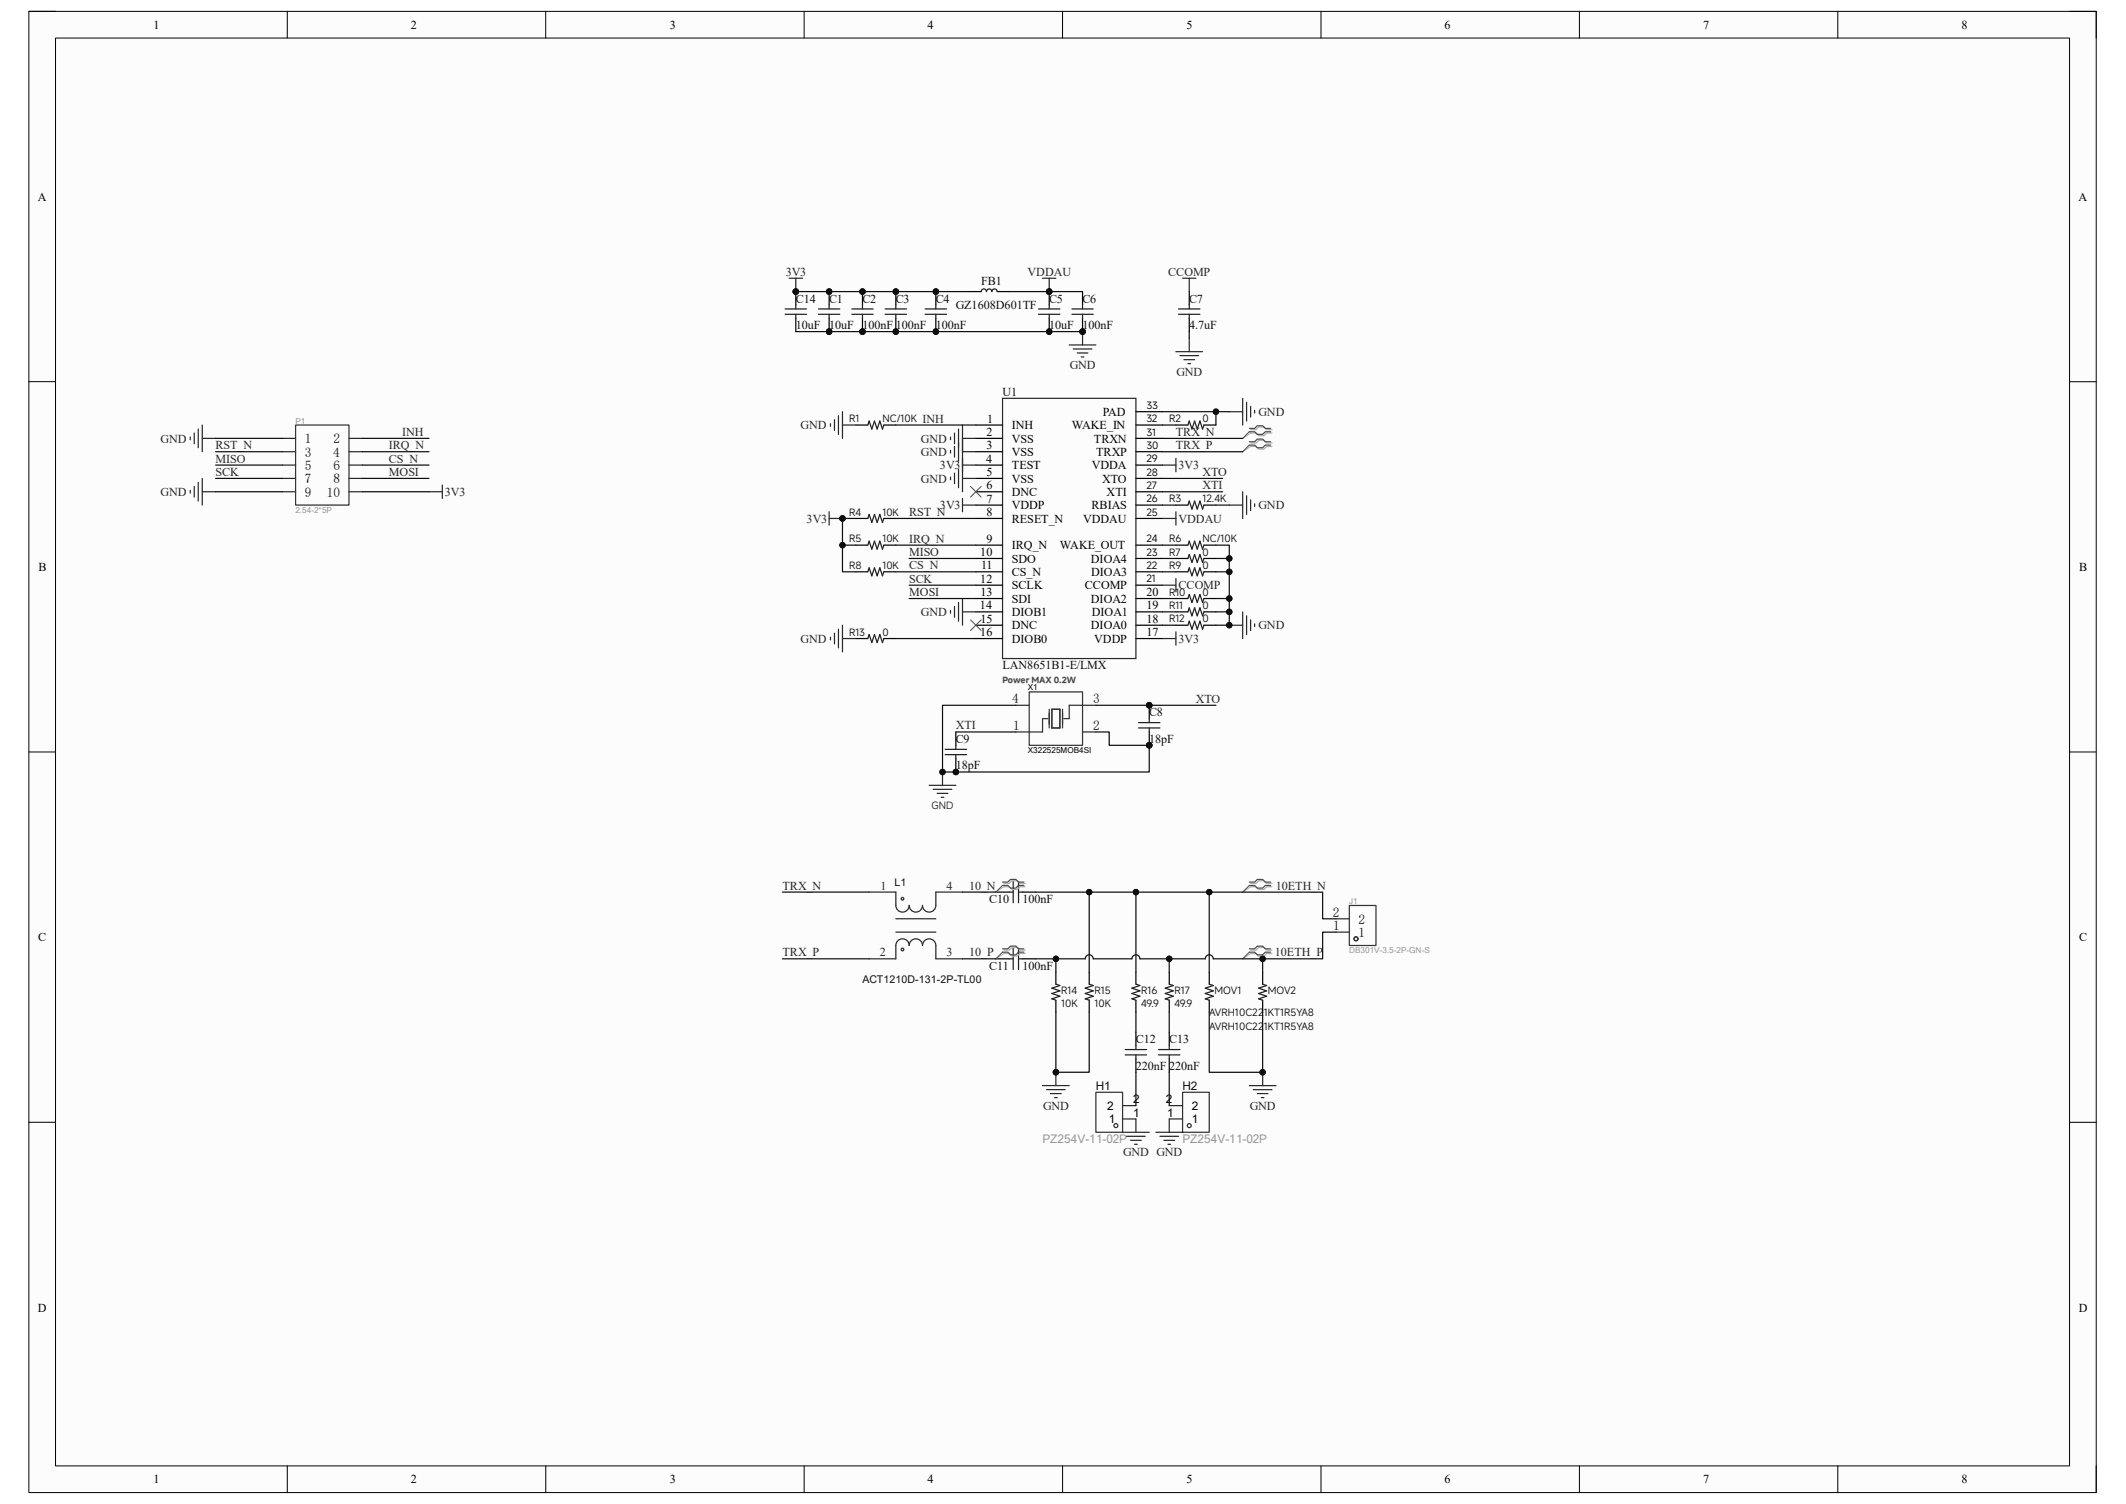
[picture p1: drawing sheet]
<svg xmlns="http://www.w3.org/2000/svg" width="297mm" height="210mm" viewBox="0 0 297 210" stroke-linecap="round" stroke-linejoin="round" font-family="sans-serif">
<path d="M4 1.6h288.8v206.8h-288.8z" fill-rule="evenodd" fill="#fcfcfc"/>
<path d="M4 1.6h288.8v206.8h-288.8z" fill="none" stroke="#000" stroke-width=".14"/>
<path d="M7.8 5.3h281.3v199.4h-281.3z" fill-rule="evenodd" fill="#fcfcfc"/>
<g fill="none" stroke="#000" stroke-width=".14">
<path d="M4 1.6h3.8M7.8 5.3h281.3v199.4h-281.3zM40.1 1.6v3.7M76.2 1.6v3.7M112.3 1.6v3.7M148.4 1.6v3.7M184.5 1.6v3.7M220.6 1.6v3.7M256.7 1.6v3.7M289.1 1.6h3.7v3.7M4 53.3h3.8M289.1 53.3h3.7"/>
<path d="M4 105h3.8M289.1 105h3.7M4 156.7h3.8M289.1 156.7h3.7M40.1 204.7v3.7M76.2 204.7v3.7M112.3 204.7v3.7M148.4 204.7v3.7M184.5 204.7v3.7M220.6 204.7v3.7M256.7 204.7v3.7M292.8 204.7v3.7"/>
</g>
<path d="M140.1 55.6h18.6v36.4h-18.6zM171.7 57.5h1.9M173.6 55.6v3.8M174.1 56.2v2.6M174.7 56.7v1.5M175.3 57.3v.4" fill="none" stroke="#262626" stroke-width=".17"/>
<g fill="none" stroke="#000" stroke-width=".17">
<path d="M136.3 59.3h3.8M158.7 59.3h3.7M158.7 57.5h3.7M136.3 61.2h3.8M136.3 63.1h3.8M136.3 64.9h3.8M136.3 66.8h3.8M136.3 68.7h3.8M136.3 70.5h3.8M136.3 72.4h3.8M136.3 76.1h3.8M136.3 78h3.8"/>
<path d="M136.3 79.8h3.8M158.7 61.2h3.7M158.7 63.1h3.7M158.7 64.9h3.7M158.7 66.8h3.7M158.7 68.7h3.7M158.7 70.5h3.7M158.7 72.4h3.7M158.7 76.1h3.7M158.7 78h3.7M158.7 79.8h3.7M136.3 81.7h3.8"/>
<path d="M136.3 83.6h3.8M136.3 85.4h3.8M136.3 87.3h3.8M136.3 89.2h3.8M158.7 81.7h3.7M158.7 83.6h3.7M158.7 85.4h3.7M158.7 87.3h3.7M158.7 89.2h3.7"/>
</g>
<circle cx="120.5" cy="46.3" r=".37" fill="#0e0e0e"/>
<circle cx="120.5" cy="46.3" r=".37" fill="none" stroke="#0e0e0e" stroke-width=".14"/>
<circle cx="120.5" cy="40.7" r=".37" fill="#0e0e0e"/>
<circle cx="120.5" cy="40.7" r=".37" fill="none" stroke="#0e0e0e" stroke-width=".14"/>
<path d="M120.5 44.4v1.9" fill="none" stroke="#000" stroke-width=".17"/>
<circle cx="120.5" cy="46.3" r=".37" fill="#0e0e0e"/>
<circle cx="120.5" cy="46.3" r=".37" fill="none" stroke="#0e0e0e" stroke-width=".14"/>
<path d="M120.5 40.7v1.9" fill="none" stroke="#000" stroke-width=".17"/>
<circle cx="120.5" cy="40.7" r=".37" fill="#0e0e0e"/>
<circle cx="120.5" cy="40.7" r=".37" fill="none" stroke="#0e0e0e" stroke-width=".14"/>
<path d="M119 43.1h3M119 43.9h3M120.5 42.6v.5M120.5 43.9v.5" fill="none" stroke="#1c1c1c" stroke-width=".17"/>
<path d="M149.4 48.2h3.7M149.9 48.7h2.6M150.5 49.3h1.5M151 49.8h.4M151.2 46.3v1.9" fill="none" stroke="#262626" stroke-width=".17"/>
<circle cx="151.2" cy="46.3" r=".37" fill="#0e0e0e"/>
<circle cx="151.2" cy="46.3" r=".37" fill="none" stroke="#0e0e0e" stroke-width=".14"/>
<path d="M110.2 38.9h1.9M111.2 38.9v1.8M134.5 69.6v1.9M134.5 70.5h1.8M162.4 72.4h1.9M164.3 71.5v1.8M162.4 89.2h1.9M164.3 88.2v1.9" fill="none" stroke="#262626" stroke-width=".17"/>
<circle cx="111.2" cy="40.7" r=".37" fill="#0e0e0e"/>
<circle cx="111.2" cy="40.7" r=".37" fill="none" stroke="#0e0e0e" stroke-width=".14"/>
<circle cx="115.8" cy="46.3" r=".37" fill="#0e0e0e"/>
<circle cx="115.8" cy="46.3" r=".37" fill="none" stroke="#0e0e0e" stroke-width=".14"/>
<circle cx="115.8" cy="40.7" r=".37" fill="#0e0e0e"/>
<circle cx="115.8" cy="40.7" r=".37" fill="none" stroke="#0e0e0e" stroke-width=".14"/>
<path d="M115.8 44.4v1.9" fill="none" stroke="#000" stroke-width=".17"/>
<circle cx="115.8" cy="46.3" r=".37" fill="#0e0e0e"/>
<circle cx="115.8" cy="46.3" r=".37" fill="none" stroke="#0e0e0e" stroke-width=".14"/>
<path d="M115.8 40.7v1.9" fill="none" stroke="#000" stroke-width=".17"/>
<circle cx="115.8" cy="40.7" r=".37" fill="#0e0e0e"/>
<circle cx="115.8" cy="40.7" r=".37" fill="none" stroke="#0e0e0e" stroke-width=".14"/>
<path d="M114.3 43.1h3M114.3 43.9h3M115.8 42.6v.5M115.8 43.9v.5" fill="none" stroke="#1c1c1c" stroke-width=".17"/>
<circle cx="125.1" cy="46.3" r=".37" fill="#0e0e0e"/>
<circle cx="125.1" cy="46.3" r=".37" fill="none" stroke="#0e0e0e" stroke-width=".14"/>
<circle cx="125.1" cy="40.7" r=".37" fill="#0e0e0e"/>
<circle cx="125.1" cy="40.7" r=".37" fill="none" stroke="#0e0e0e" stroke-width=".14"/>
<path d="M125.1 44.4v1.9" fill="none" stroke="#000" stroke-width=".17"/>
<circle cx="125.1" cy="46.3" r=".37" fill="#0e0e0e"/>
<circle cx="125.1" cy="46.3" r=".37" fill="none" stroke="#0e0e0e" stroke-width=".14"/>
<path d="M125.1 40.7v1.9" fill="none" stroke="#000" stroke-width=".17"/>
<circle cx="125.1" cy="40.7" r=".37" fill="#0e0e0e"/>
<circle cx="125.1" cy="40.7" r=".37" fill="none" stroke="#0e0e0e" stroke-width=".14"/>
<path d="M123.7 43.1h2.9M123.7 43.9h2.9M125.1 42.6v.5M125.1 43.9v.5" fill="none" stroke="#1c1c1c" stroke-width=".17"/>
<circle cx="130.7" cy="46.3" r=".37" fill="#0e0e0e"/>
<circle cx="130.7" cy="46.3" r=".37" fill="none" stroke="#0e0e0e" stroke-width=".14"/>
<circle cx="130.7" cy="40.7" r=".37" fill="#0e0e0e"/>
<circle cx="130.7" cy="40.7" r=".37" fill="none" stroke="#0e0e0e" stroke-width=".14"/>
<path d="M130.7 44.4v1.9" fill="none" stroke="#000" stroke-width=".17"/>
<circle cx="130.7" cy="46.3" r=".37" fill="#0e0e0e"/>
<circle cx="130.7" cy="46.3" r=".37" fill="none" stroke="#0e0e0e" stroke-width=".14"/>
<path d="M130.7 40.7v1.9" fill="none" stroke="#000" stroke-width=".17"/>
<circle cx="130.7" cy="40.7" r=".37" fill="#0e0e0e"/>
<circle cx="130.7" cy="40.7" r=".37" fill="none" stroke="#0e0e0e" stroke-width=".14"/>
<path d="M129.2 43.1h3M129.2 43.9h3M130.7 42.6v.5M130.7 43.9v.5" fill="none" stroke="#1c1c1c" stroke-width=".17"/>
<circle cx="151.2" cy="46.3" r=".37" fill="#0e0e0e"/>
<circle cx="151.2" cy="46.3" r=".37" fill="none" stroke="#0e0e0e" stroke-width=".14"/>
<path d="M151.2 44.4v1.9" fill="none" stroke="#000" stroke-width=".17"/>
<circle cx="151.2" cy="46.3" r=".37" fill="#0e0e0e"/>
<circle cx="151.2" cy="46.3" r=".37" fill="none" stroke="#0e0e0e" stroke-width=".14"/>
<path d="M151.2 40.7v1.9" fill="none" stroke="#000" stroke-width=".17"/>
<path d="M149.7 43.1h3M149.7 43.9h3M151.2 42.6v.5M151.2 43.9v.5" fill="none" stroke="#1c1c1c" stroke-width=".17"/>
<circle cx="146.6" cy="46.3" r=".37" fill="#0e0e0e"/>
<circle cx="146.6" cy="46.3" r=".37" fill="none" stroke="#0e0e0e" stroke-width=".14"/>
<circle cx="146.6" cy="40.7" r=".37" fill="#0e0e0e"/>
<circle cx="146.6" cy="40.7" r=".37" fill="none" stroke="#0e0e0e" stroke-width=".14"/>
<path d="M146.6 44.4v1.9" fill="none" stroke="#000" stroke-width=".17"/>
<circle cx="146.6" cy="46.3" r=".37" fill="#0e0e0e"/>
<circle cx="146.6" cy="46.3" r=".37" fill="none" stroke="#0e0e0e" stroke-width=".14"/>
<path d="M146.6 40.7v1.9" fill="none" stroke="#000" stroke-width=".17"/>
<circle cx="146.6" cy="40.7" r=".37" fill="#0e0e0e"/>
<circle cx="146.6" cy="40.7" r=".37" fill="none" stroke="#0e0e0e" stroke-width=".14"/>
<path d="M145.1 43.1h3M145.1 43.9h3M146.6 42.6v.5M146.6 43.9v.5M164.6 43.1h3M164.6 43.9h3M166.1 42.6v.5M166.1 43.9v.5" fill="none" stroke="#1c1c1c" stroke-width=".17"/>
<path d="M145.6 38.9h1.9M146.6 38.9v1.8M165.2 38.9h1.9M166.1 38.9v1.8M164.3 49.1h3.7M164.8 49.7h2.6M165.4 50.2h1.5M166 50.8h.3M166.1 47.2v1.9M162.4 81.7h1.9M164.3 80.8v1.8" fill="none" stroke="#262626" stroke-width=".17"/>
<path d="M166.1 40.7v1.9M166.1 44.4v1.9" fill="none" stroke="#000" stroke-width=".17"/>
<circle cx="146.6" cy="40.7" r=".37" fill="#0e0e0e"/>
<circle cx="146.6" cy="40.7" r=".37" fill="none" stroke="#0e0e0e" stroke-width=".14"/>
<path d="M135.4 40.7h1.7M139.3 40.7h1.7" fill="none" stroke="#000" stroke-width=".17"/>
<path d="M137.1 40.7a.37 .37 0 0 1 .3-.4 .37 .37 0 0 1 .4 .4 .37 .37 0 0 1 .4-.4 .37 .37 0 0 1 .4 .4 .37 .37 0 0 1 .3-.4 .37 .37 0 0 1 .4 .4" fill="none" stroke="#1c1c1c" stroke-width=".17"/>
<g fill="none" stroke="#262626" stroke-width=".17">
<path d="M133.9 59.9v4.5M134.5 59.3v9.4M132.8 61v.4M132.8 62.9v.4M132.8 66.6v.4M133.3 60.5v1.5M133.3 62.3v1.5M133.3 66.1v1.4M133.9 65.5v2.6M134.5 61.2h1.8M134.5 63.1h1.8M134.5 66.8h1.8"/>
<path d="M134.5 64.9h1.8"/>
</g>
<path d="M143.8 96.6h7.4v7.5h-7.4zM146.6 99v2.6M146.9 99h1.2v2.6h-1.2zM148.4 99v2.6M151.2 98.5h-1.8v1.8h-.8M146.4 100.3h-.8v1.9h-1.8" fill="none" stroke="#303030" stroke-width=".17"/>
<path d="M141.9 98.5h1.9M151.2 98.5h1.9M141.9 102.2h1.9M151.2 102.2h1.9" fill="none" stroke="#292929" stroke-width=".17"/>
<circle cx="133.5" cy="107.8" r=".37" fill="#0e0e0e"/>
<circle cx="133.5" cy="107.8" r=".37" fill="none" stroke="#0e0e0e" stroke-width=".14"/>
<path d="M133.5 105.9v1.9" fill="none" stroke="#000" stroke-width=".17"/>
<circle cx="133.5" cy="107.8" r=".37" fill="#0e0e0e"/>
<circle cx="133.5" cy="107.8" r=".37" fill="none" stroke="#0e0e0e" stroke-width=".14"/>
<path d="M133.5 102.2v1.9" fill="none" stroke="#000" stroke-width=".17"/>
<path d="M132 104.6h3M132 105.4h3M133.5 104.1v.5M133.5 105.4v.5" fill="none" stroke="#1c1c1c" stroke-width=".17"/>
<circle cx="160.5" cy="104.1" r=".37" fill="#0e0e0e"/>
<circle cx="160.5" cy="104.1" r=".37" fill="none" stroke="#0e0e0e" stroke-width=".14"/>
<circle cx="160.5" cy="98.5" r=".37" fill="#0e0e0e"/>
<circle cx="160.5" cy="98.5" r=".37" fill="none" stroke="#0e0e0e" stroke-width=".14"/>
<path d="M160.5 102.2v1.9" fill="none" stroke="#000" stroke-width=".17"/>
<circle cx="160.5" cy="104.1" r=".37" fill="#0e0e0e"/>
<circle cx="160.5" cy="104.1" r=".37" fill="none" stroke="#0e0e0e" stroke-width=".14"/>
<path d="M160.5 98.5v1.8" fill="none" stroke="#000" stroke-width=".17"/>
<circle cx="160.5" cy="98.5" r=".37" fill="#0e0e0e"/>
<circle cx="160.5" cy="98.5" r=".37" fill="none" stroke="#0e0e0e" stroke-width=".14"/>
<path d="M159.1 100.9h2.9M159.1 101.6h2.9M160.5 100.3v.6M160.5 101.6v.6" fill="none" stroke="#1c1c1c" stroke-width=".17"/>
<path d="M129.8 109.7h3.7M130.4 110.2h2.6M130.9 110.8h1.5M131.5 111.3h.4M131.7 107.8v1.9" fill="none" stroke="#262626" stroke-width=".17"/>
<circle cx="131.7" cy="107.8" r=".37" fill="#0e0e0e"/>
<circle cx="131.7" cy="107.8" r=".37" fill="none" stroke="#0e0e0e" stroke-width=".14"/>
<g fill="none" stroke="#000" stroke-width=".17">
<path d="M164.3 59.3h1.7M168.2 59.3h1.7M119.6 72.4h1.6M123.5 72.4h1.6M164.3 70.5h1.7M168.2 70.5h1.7M139.1 124.6h1.9M139.1 133.9h1.9M142.8 124.6h1.9M142.8 133.9h1.9M147.5 135.7v1.7M147.5 139.7v1.6"/>
<path d="M152.2 135.7v1.7M152.2 139.7v1.6M158.7 135.7v1.7M158.7 139.7v1.6M163.3 135.7v1.7M163.3 139.7v1.6M168.9 135.7v1.7M168.9 139.7v1.6M176.4 135.7v1.7M176.4 139.7v1.6M158.7 144.1v1.9M158.7 147.9v1.8"/>
<path d="M163.3 144.1v1.9M163.3 147.9v1.8"/>
</g>
<g fill="none" stroke="#1c1c1c" stroke-width=".17">
<path d="M166 59.3l.1-.5 .4 1.1 .4-1.1 .4 1.1 .3-1.1 .4 1.1 .2-.6M121.2 72.4l.2-.6 .4 1.2 .4-1.2 .3 1.2 .4-1.2 .4 1.2 .2-.6M166 70.5l.1-.5 .4 1.1 .4-1.1 .4 1.1 .3-1.1 .4 1.1 .2-.6M141 124.6h.5M141 133.9h.5M141.5 123.1v3M141.5 132.4v3M142.3 123.1v3M142.3 132.4v3M142.3 124.6h.5M142.3 133.9h.5M147.5 137.4l.6 .2-1.2 .4 1.2 .4-1.2 .3 1.2 .4-1.2 .4 .6 .2"/>
<path d="M152.2 137.4l.5 .2-1.1 .4 1.1 .4-1.1 .3 1.1 .4-1.1 .4 .6 .2M158.7 137.4l.5 .2-1.1 .4 1.1 .4-1.1 .3 1.1 .4-1.1 .4 .6 .2M163.3 137.4l.6 .2-1.1 .4 1.1 .4-1.1 .3 1.1 .4-1.1 .4 .5 .2M168.9 137.4l.6 .2-1.1 .4 1.1 .4-1.1 .3 1.1 .4-1.1 .4 .5 .2M176.4 137.4l.5 .2-1.1 .4 1.1 .4-1.1 .3 1.1 .4-1.1 .4 .6 .2M157.2 147.3h3M157.2 146.5h3M158.7 146v.5M158.7 147.3v.6M161.9 147.3h2.9M161.9 146.5h2.9M163.3 146v.5"/>
<path d="M163.3 147.3v.6"/>
</g>
<g fill="none" stroke="#262626" stroke-width=".17">
<path d="M115.8 71.5v1.8M115.8 72.4h1.9M162.4 64.9h1.9M164.3 64v1.9M171.7 70.5h1.9M173.6 68.7v3.7M174.1 69.2v2.6M174.7 69.8v1.5M175.3 70.3v.4M132.8 85.2v.4M133.3 84.7v1.5M133.9 84.1v2.6"/>
<path d="M134.5 83.6v3.7M134.5 85.4h1.8"/>
</g>
<g fill="none" stroke="#292929" stroke-width=".17">
<path d="M121.4 124.6h3.7v1.8a.93 .93 0 0 0 1 1 .93 .93 0 0 0 .9-1 .93 .93 0 0 0 .9 1 .93 .93 0 0 0 1-1 .93 .93 0 0 0 .9 1 .93 .93 0 0 0 .9-1v-1.8h3.8M121.4 133.9h3.7v-1.9a.93 .93 0 0 1 1-.9 .93 .93 0 0 1 .9 .9 .93 .93 0 0 1 .9-.9 .93 .93 0 0 1 1 .9 .93 .93 0 0 1 .9-.9 .93 .93 0 0 1 .9 .9v1.9h3.8M125.1 128.3h5.6M125.1 130.2h5.6"/>
<circle cx="126.1" cy="125.5" r=".19"/>
<circle cx="126.1" cy="132.6" r=".19"/>
</g>
<path d="M174.7 60h.8l.3-.4h.8l.3 .4h.8M174.7 60.5h.8l.3 .3h.8l.3-.3h.8M174.7 61.9h.8l.3-.4h.8l.3 .4h.8M174.7 62.3h.8l.3 .4h.8l.3-.4h.8M140.2 123.3h.8l.4-.3h.7l.4 .3h.7M140.2 123.8h.8l.4 .4h.7l.4-.4h.7M140.2 132.7h.8l.4-.4h.7l.4 .4h.7M140.2 133.1h.8l.4 .4h.7l.4-.4h.7M174.7 123.3h.8l.3-.3h.8l.3 .3h.8M174.7 123.8h.8l.3 .4h.8l.3-.4h.8M174.7 132.7h.8l.3-.4h.8l.3 .4h.8M174.7 133.1h.8l.3 .4h.8l.3-.4h.8" fill="none" stroke="#aeaeae" stroke-width=".17"/>
<path d="M174.7 60.5l-1.1 .7M174.7 62.3l-1.1 .8M140.2 123.8l-1.1 .8M140.2 133.1l-1.1 .8M174.7 123.8l-1.1 .8M174.7 133.1l-1.1 .8" fill="none" stroke="#aeaeae" stroke-width=".14"/>
<path d="M174.5 59.8h.8l.3-.4h.8l.4 .4h.7M174.5 60.3h.8l.3 .4h.8l.4-.4h.7M174.5 61.7h.8l.3-.4h.8l.4 .4h.7M174.5 62.1h.8l.3 .4h.8l.4-.4h.7M140.1 123.2h.7l.4-.4h.7l.4 .4h.7M140.1 123.6h.7l.4 .4h.7l.4-.4h.7M140.1 132.5h.7l.4-.4h.7l.4 .4h.7M140.1 132.9h.7l.4 .4h.7l.4-.4h.7M174.5 123.2h.8l.3-.4h.8l.4 .4h.7M174.5 123.6h.8l.3 .4h.8l.4-.4h.7M174.5 132.5h.8l.3-.4h.8l.4 .4h.7M174.5 132.9h.8l.3 .4h.8l.4-.4h.7" fill="none" stroke="#4c4c4c" stroke-width=".17"/>
<path d="M135.6 67.9l1.5 1.5M137.1 67.9l-1.5 1.5M174.5 60.3l-.9 .9M174.5 62.1l-.9 1M135.6 86.6l1.5 1.4M137.1 86.6l-1.5 1.4M140.1 123.6l-1 1M140.1 132.9l-1 1M174.5 123.6l-.9 1M174.5 132.9l-.9 1" fill="none" stroke="#4c4c4c" stroke-width=".14"/>
<circle cx="117.7" cy="72.4" r=".37" fill="#0e0e0e"/>
<circle cx="117.7" cy="72.4" r=".37" fill="none" stroke="#0e0e0e" stroke-width=".14"/>
<g fill="none" stroke="#000" stroke-width=".17">
<path d="M119.6 59.3h1.6M123.5 59.3h1.6M119.6 76.1h1.6M119.6 79.8h1.6M123.5 76.1h1.6M123.5 79.8h1.6M164.3 76.1h1.7M164.3 79.8h1.7M164.3 78h1.7M168.2 76.1h1.7M168.2 79.8h1.7M168.2 78h1.7"/>
<path d="M119.6 89.2h1.6M123.5 89.2h1.6M164.3 83.6h1.7M164.3 85.4h1.7M164.3 87.3h1.7M168.2 83.6h1.7M168.2 85.4h1.7M168.2 87.3h1.7"/>
</g>
<path d="M121.2 59.3l.2-.5 .4 1.1 .4-1.1 .3 1.1 .4-1.1 .4 1.1 .2-.6M121.2 76.1l.2-.5 .4 1.1 .4-1.1 .3 1.1 .4-1.1 .4 1.1 .2-.6M121.2 79.8l.2-.5 .4 1.1 .4-1.1 .3 1.1 .4-1.1 .4 1.1 .2-.6M166 76.1l.1-.5 .4 1.1 .4-1.1 .4 1.1 .3-1.1 .4 1.1 .2-.6M166 78l.1-.6 .4 1.1 .4-1.1 .4 1.1 .3-1.1 .4 1.1 .2-.5M166 79.8l.1-.5 .4 1.1 .4-1.1 .4 1.1 .3-1.1 .4 1.1 .2-.6M121.2 89.2l.2-.6 .4 1.1 .4-1.1 .3 1.1 .4-1.1 .4 1.1 .2-.5M166 83.6l.1-.6 .4 1.1 .4-1.1 .4 1.1 .3-1.1 .4 1.1 .2-.5M166 85.4l.1-.5 .4 1.1 .4-1.1 .4 1.1 .3-1.1 .4 1.1 .2-.6M166 87.3l.1-.6 .4 1.2 .4-1.2 .4 1.2 .3-1.2 .4 1.2 .2-.6" fill="none" stroke="#1c1c1c" stroke-width=".17"/>
<g fill="none" stroke="#262626" stroke-width=".17">
<path d="M116 59.2v.3M116.6 58.6v1.5M117.1 58v2.7M117.7 57.5v3.7M117.7 59.3h1.9M116 89v.3M116.6 88.4v1.5M117.1 87.9v2.6M117.7 87.3v3.7M117.7 89.2h1.9M171.7 87.3h1.9M173.6 85.4v3.8"/>
<path d="M174.1 86v2.6M174.7 86.6v1.4M175.3 87.1v.4"/>
</g>
<circle cx="171.7" cy="87.3" r=".37" fill="#0e0e0e"/>
<circle cx="171.7" cy="87.3" r=".37" fill="none" stroke="#0e0e0e" stroke-width=".14"/>
<g fill="none" stroke="#262626" stroke-width=".17">
<path d="M27.7 59.9v2.6M28.3 59.3v3.8M26.6 61v.4M26.6 68.5v.3M27.1 60.5v1.5M27.1 67.9v1.5M27.7 67.4v2.6M28.3 66.8v3.7M28.3 61.2h1.8M28.3 68.7h1.8M59.9 68.7h1.9M61.8 67.7v1.9"/>
<path d="M174.5 151.6h3.8M175.1 152.1h2.6M175.6 152.7h1.5M176.2 153.3h.4M176.4 149.7v1.9"/>
</g>
<g fill="none" stroke="#292929" stroke-width=".17">
<path d="M39.4 61.2h1.9M39.4 63.1h1.9M39.4 64.9h1.9M39.4 66.8h1.9M39.4 68.7h1.9M48.7 61.2h1.9M48.7 63.1h1.9M48.7 64.9h1.9M48.7 66.8h1.9M48.7 68.7h1.9M186.6 130.2h1.9M186.6 128.3h1.9"/>
<path d="M163.3 156.2h1.9M163.3 154.4h1.9"/>
</g>
<g fill="none" stroke="#303030" stroke-width=".17">
<path d="M41.3 59.3h7.4v11.2h-7.4zM188.5 126.4h3.7v5.6h-3.7zM165.2 152.5h3.7v5.6h-3.7z"/>
<circle cx="189.4" cy="131.1" r=".28"/>
<circle cx="166.1" cy="157.2" r=".28"/>
</g>
<circle cx="176.4" cy="149.7" r=".38" fill="#0e0e0e"/>
<circle cx="176.4" cy="149.7" r=".38" fill="none" stroke="#0e0e0e" stroke-width=".14"/>
<path d="M145.6 151.6h3.8M146.2 152.1h2.6M146.8 152.7h1.5M147.3 153.3h.4M147.5 149.7v1.9" fill="none" stroke="#262626" stroke-width=".17"/>
<circle cx="147.5" cy="149.7" r=".37" fill="#0e0e0e"/>
<circle cx="147.5" cy="149.7" r=".37" fill="none" stroke="#0e0e0e" stroke-width=".14"/>
<g fill="none" stroke="#303030" stroke-width=".17">
<path d="M153.1 152.5h3.7v5.6h-3.7z"/>
<circle cx="155.9" cy="157.2" r=".28"/>
</g>
<path d="M156.8 156.2h1.9M156.8 154.4h1.9" fill="none" stroke="#292929" stroke-width=".17"/>
<path d="M161.5 158.1h3.7M162 158.7h2.6M162.6 159.2h1.5M163.2 159.8h.3M163.3 156.2v1.9" fill="none" stroke="#262626" stroke-width=".17"/>
<path d="M115.8 46.3h4.7M127 78h9.3M127 83.6h9.3M127 81.7h9.3" fill="none" stroke="#0e0e0e" stroke-width=".17"/>
<circle cx="115.8" cy="46.3" r=".37" fill="#0e0e0e"/>
<circle cx="115.8" cy="46.3" r=".37" fill="none" stroke="#0e0e0e" stroke-width=".14"/>
<circle cx="120.5" cy="46.3" r=".37" fill="#0e0e0e"/>
<circle cx="120.5" cy="46.3" r=".37" fill="none" stroke="#0e0e0e" stroke-width=".14"/>
<path d="M146.6 40.7h4.6M166.1 46.3v.9" fill="none" stroke="#0e0e0e" stroke-width=".17"/>
<circle cx="146.6" cy="40.7" r=".37" fill="#0e0e0e"/>
<circle cx="146.6" cy="40.7" r=".37" fill="none" stroke="#0e0e0e" stroke-width=".14"/>
<path d="M141 40.7h5.6" fill="none" stroke="#0e0e0e" stroke-width=".17"/>
<circle cx="146.6" cy="40.7" r=".37" fill="#0e0e0e"/>
<circle cx="146.6" cy="40.7" r=".37" fill="none" stroke="#0e0e0e" stroke-width=".14"/>
<path d="M153.1 102.2h1.9v1.9h5.5" fill="none" stroke="#0e0e0e" stroke-width=".17"/>
<circle cx="160.5" cy="104.1" r=".37" fill="#0e0e0e"/>
<circle cx="160.5" cy="104.1" r=".37" fill="none" stroke="#0e0e0e" stroke-width=".14"/>
<path d="M153.1 98.5h7.4M133.5 102.2h8.4" fill="none" stroke="#0e0e0e" stroke-width=".17"/>
<circle cx="160.5" cy="98.5" r=".37" fill="#0e0e0e"/>
<circle cx="160.5" cy="98.5" r=".37" fill="none" stroke="#0e0e0e" stroke-width=".14"/>
<path d="M141.9 98.5h-10.2v9.3h28.8v-3.7" fill="none" stroke="#0e0e0e" stroke-width=".17"/>
<circle cx="131.7" cy="107.8" r=".37" fill="#0e0e0e"/>
<circle cx="131.7" cy="107.8" r=".37" fill="none" stroke="#0e0e0e" stroke-width=".14"/>
<circle cx="133.5" cy="107.8" r=".37" fill="#0e0e0e"/>
<circle cx="133.5" cy="107.8" r=".37" fill="none" stroke="#0e0e0e" stroke-width=".14"/>
<circle cx="160.5" cy="104.1" r=".37" fill="#0e0e0e"/>
<circle cx="160.5" cy="104.1" r=".37" fill="none" stroke="#0e0e0e" stroke-width=".14"/>
<path d="M162.4 66.8h8.4M162.4 68.7h8.4M160.5 98.5h9.4" fill="none" stroke="#0e0e0e" stroke-width=".17"/>
<circle cx="160.5" cy="98.5" r=".37" fill="#0e0e0e"/>
<circle cx="160.5" cy="98.5" r=".37" fill="none" stroke="#0e0e0e" stroke-width=".14"/>
<path d="M162.4 57.5h9.3M162.4 61.2h11.2M162.4 63.1h11.2M162.4 70.5h1.9" fill="none" stroke="#0e0e0e" stroke-width=".17"/>
<circle cx="169.9" cy="57.5" r=".37" fill="#0e0e0e"/>
<circle cx="169.9" cy="57.5" r=".37" fill="none" stroke="#0e0e0e" stroke-width=".14"/>
<path d="M162.4 59.3h1.9M117.7 72.4h1.9M125.1 72.4h11.2" fill="none" stroke="#0e0e0e" stroke-width=".17"/>
<circle cx="117.7" cy="72.4" r=".37" fill="#0e0e0e"/>
<circle cx="117.7" cy="72.4" r=".37" fill="none" stroke="#0e0e0e" stroke-width=".14"/>
<path d="M109.3 133.9h12.1M109.3 124.6h12.1M134.5 124.6h4.6M147.5 133.9v1.8" fill="none" stroke="#0e0e0e" stroke-width=".17"/>
<circle cx="147.5" cy="133.9" r=".37" fill="#0e0e0e"/>
<circle cx="147.5" cy="133.9" r=".37" fill="none" stroke="#0e0e0e" stroke-width=".14"/>
<path d="M152.2 124.6v11.1" fill="none" stroke="#0e0e0e" stroke-width=".17"/>
<circle cx="152.2" cy="124.6" r=".37" fill="#0e0e0e"/>
<circle cx="152.2" cy="124.6" r=".37" fill="none" stroke="#0e0e0e" stroke-width=".14"/>
<path d="M158.7 124.6v11.1" fill="none" stroke="#0e0e0e" stroke-width=".17"/>
<circle cx="158.7" cy="124.6" r=".37" fill="#0e0e0e"/>
<circle cx="158.7" cy="124.6" r=".37" fill="none" stroke="#0e0e0e" stroke-width=".14"/>
<path d="M163.3 133.9v1.8" fill="none" stroke="#0e0e0e" stroke-width=".17"/>
<circle cx="163.3" cy="133.9" r=".37" fill="#0e0e0e"/>
<circle cx="163.3" cy="133.9" r=".37" fill="none" stroke="#0e0e0e" stroke-width=".14"/>
<path d="M168.9 124.6v11.1" fill="none" stroke="#0e0e0e" stroke-width=".17"/>
<circle cx="168.9" cy="124.6" r=".37" fill="#0e0e0e"/>
<circle cx="168.9" cy="124.6" r=".37" fill="none" stroke="#0e0e0e" stroke-width=".14"/>
<path d="M176.4 133.9v1.8M158.7 141.3v2.8M163.3 141.3v2.8" fill="none" stroke="#0e0e0e" stroke-width=".17"/>
<circle cx="176.4" cy="133.9" r=".37" fill="#0e0e0e"/>
<circle cx="176.4" cy="133.9" r=".37" fill="none" stroke="#0e0e0e" stroke-width=".14"/>
<path d="M117.7 72.4v3.7h1.9M125.1 76.1h11.2M125.1 79.8h11.2M134.5 133.9h4.6" fill="none" stroke="#0e0e0e" stroke-width=".17"/>
<circle cx="117.7" cy="76.1" r=".37" fill="#0e0e0e"/>
<circle cx="117.7" cy="76.1" r=".37" fill="none" stroke="#0e0e0e" stroke-width=".14"/>
<circle cx="117.7" cy="72.4" r=".37" fill="#0e0e0e"/>
<circle cx="117.7" cy="72.4" r=".37" fill="none" stroke="#0e0e0e" stroke-width=".14"/>
<path d="M117.7 76.1v3.7h1.9" fill="none" stroke="#0e0e0e" stroke-width=".17"/>
<circle cx="117.7" cy="76.1" r=".37" fill="#0e0e0e"/>
<circle cx="117.7" cy="76.1" r=".37" fill="none" stroke="#0e0e0e" stroke-width=".14"/>
<path d="M125.1 59.3h11.2M162.4 76.1h1.9M162.4 78h1.9M162.4 79.8h1.9M169.9 79.8h1.8M125.1 89.2h11.2M162.4 83.6h1.9M162.4 85.4h1.9M162.4 87.3h1.9" fill="none" stroke="#0e0e0e" stroke-width=".17"/>
<circle cx="171.7" cy="79.8" r=".37" fill="#0e0e0e"/>
<circle cx="171.7" cy="79.8" r=".37" fill="none" stroke="#0e0e0e" stroke-width=".14"/>
<path d="M169.9 83.6h1.8" fill="none" stroke="#0e0e0e" stroke-width=".17"/>
<circle cx="171.7" cy="83.6" r=".37" fill="#0e0e0e"/>
<circle cx="171.7" cy="83.6" r=".37" fill="none" stroke="#0e0e0e" stroke-width=".14"/>
<path d="M169.9 85.4h1.8" fill="none" stroke="#0e0e0e" stroke-width=".17"/>
<circle cx="171.7" cy="85.4" r=".37" fill="#0e0e0e"/>
<circle cx="171.7" cy="85.4" r=".37" fill="none" stroke="#0e0e0e" stroke-width=".14"/>
<path d="M169.9 78h1.8v9.3h-1.8" fill="none" stroke="#0e0e0e" stroke-width=".17"/>
<circle cx="171.7" cy="78" r=".37" fill="#0e0e0e"/>
<circle cx="171.7" cy="78" r=".37" fill="none" stroke="#0e0e0e" stroke-width=".14"/>
<circle cx="171.7" cy="79.8" r=".37" fill="#0e0e0e"/>
<circle cx="171.7" cy="79.8" r=".37" fill="none" stroke="#0e0e0e" stroke-width=".14"/>
<circle cx="171.7" cy="83.6" r=".37" fill="#0e0e0e"/>
<circle cx="171.7" cy="83.6" r=".37" fill="none" stroke="#0e0e0e" stroke-width=".14"/>
<circle cx="171.7" cy="85.4" r=".37" fill="#0e0e0e"/>
<circle cx="171.7" cy="85.4" r=".37" fill="none" stroke="#0e0e0e" stroke-width=".14"/>
<circle cx="171.7" cy="87.3" r=".37" fill="#0e0e0e"/>
<circle cx="171.7" cy="87.3" r=".37" fill="none" stroke="#0e0e0e" stroke-width=".14"/>
<path d="M169.9 76.1h1.8v1.9M169.9 70.5h1.8" fill="none" stroke="#0e0e0e" stroke-width=".17"/>
<circle cx="171.7" cy="78" r=".37" fill="#0e0e0e"/>
<circle cx="171.7" cy="78" r=".37" fill="none" stroke="#0e0e0e" stroke-width=".14"/>
<path d="M169.9 57.5v1.8" fill="none" stroke="#0e0e0e" stroke-width=".17"/>
<circle cx="169.9" cy="57.5" r=".37" fill="#0e0e0e"/>
<circle cx="169.9" cy="57.5" r=".37" fill="none" stroke="#0e0e0e" stroke-width=".14"/>
<path d="M120.5 46.3h30.7" fill="none" stroke="#0e0e0e" stroke-width=".17"/>
<circle cx="120.5" cy="46.3" r=".37" fill="#0e0e0e"/>
<circle cx="120.5" cy="46.3" r=".37" fill="none" stroke="#0e0e0e" stroke-width=".14"/>
<circle cx="125.1" cy="46.3" r=".37" fill="#0e0e0e"/>
<circle cx="125.1" cy="46.3" r=".37" fill="none" stroke="#0e0e0e" stroke-width=".14"/>
<circle cx="130.7" cy="46.3" r=".37" fill="#0e0e0e"/>
<circle cx="130.7" cy="46.3" r=".37" fill="none" stroke="#0e0e0e" stroke-width=".14"/>
<circle cx="146.6" cy="46.3" r=".37" fill="#0e0e0e"/>
<circle cx="146.6" cy="46.3" r=".37" fill="none" stroke="#0e0e0e" stroke-width=".14"/>
<circle cx="151.2" cy="46.3" r=".37" fill="#0e0e0e"/>
<circle cx="151.2" cy="46.3" r=".37" fill="none" stroke="#0e0e0e" stroke-width=".14"/>
<path d="M111.2 40.7h24.2" fill="none" stroke="#0e0e0e" stroke-width=".17"/>
<circle cx="111.2" cy="40.7" r=".37" fill="#0e0e0e"/>
<circle cx="111.2" cy="40.7" r=".37" fill="none" stroke="#0e0e0e" stroke-width=".14"/>
<circle cx="115.8" cy="40.7" r=".37" fill="#0e0e0e"/>
<circle cx="115.8" cy="40.7" r=".37" fill="none" stroke="#0e0e0e" stroke-width=".14"/>
<circle cx="120.5" cy="40.7" r=".37" fill="#0e0e0e"/>
<circle cx="120.5" cy="40.7" r=".37" fill="none" stroke="#0e0e0e" stroke-width=".14"/>
<circle cx="125.1" cy="40.7" r=".37" fill="#0e0e0e"/>
<circle cx="125.1" cy="40.7" r=".37" fill="none" stroke="#0e0e0e" stroke-width=".14"/>
<circle cx="130.7" cy="40.7" r=".37" fill="#0e0e0e"/>
<circle cx="130.7" cy="40.7" r=".37" fill="none" stroke="#0e0e0e" stroke-width=".14"/>
<path d="M30.1 61.2h9.3M30.1 63.1h9.3M30.1 64.9h9.3M30.1 66.8h9.3M30.1 68.7h9.3M50.6 61.2h9.3M50.6 63.1h9.3M50.6 64.9h9.3M50.6 66.8h9.3M144.7 124.6h40.1v3.7h1.8" fill="none" stroke="#0e0e0e" stroke-width=".17"/>
<circle cx="152.2" cy="124.6" r=".37" fill="#0e0e0e"/>
<circle cx="152.2" cy="124.6" r=".37" fill="none" stroke="#0e0e0e" stroke-width=".14"/>
<circle cx="158.7" cy="124.6" r=".37" fill="#0e0e0e"/>
<circle cx="158.7" cy="124.6" r=".37" fill="none" stroke="#0e0e0e" stroke-width=".14"/>
<circle cx="168.9" cy="124.6" r=".37" fill="#0e0e0e"/>
<circle cx="168.9" cy="124.6" r=".37" fill="none" stroke="#0e0e0e" stroke-width=".14"/>
<path d="M186.6 130.2h-1.8v3.7h-15.3a.56 .56 0 0 0-.6-.6 .56 .56 0 0 0-.5 .6h-9.2a.56 .56 0 0 0-.5-.6 .56 .56 0 0 0-.6 .6h-5.4a.56 .56 0 0 0-.5-.6 .56 .56 0 0 0-.6 .6h-6.9" fill="none" stroke="#0e0e0e" stroke-width=".17"/>
<circle cx="176.4" cy="133.9" r=".37" fill="#0e0e0e"/>
<circle cx="176.4" cy="133.9" r=".37" fill="none" stroke="#0e0e0e" stroke-width=".14"/>
<circle cx="163.3" cy="133.9" r=".37" fill="#0e0e0e"/>
<circle cx="163.3" cy="133.9" r=".37" fill="none" stroke="#0e0e0e" stroke-width=".14"/>
<circle cx="147.5" cy="133.9" r=".37" fill="#0e0e0e"/>
<circle cx="147.5" cy="133.9" r=".37" fill="none" stroke="#0e0e0e" stroke-width=".14"/>
<path d="M50.6 68.7h9.3M168.9 141.3v8.4h7.5v-8.4" fill="none" stroke="#0e0e0e" stroke-width=".17"/>
<circle cx="176.4" cy="149.7" r=".38" fill="#0e0e0e"/>
<circle cx="176.4" cy="149.7" r=".38" fill="none" stroke="#0e0e0e" stroke-width=".14"/>
<path d="M152.2 141.3v8.4h-4.7" fill="none" stroke="#0e0e0e" stroke-width=".17"/>
<circle cx="147.5" cy="149.7" r=".37" fill="#0e0e0e"/>
<circle cx="147.5" cy="149.7" r=".37" fill="none" stroke="#0e0e0e" stroke-width=".14"/>
<path d="M147.5 141.3v8.4" fill="none" stroke="#0e0e0e" stroke-width=".17"/>
<circle cx="147.5" cy="149.7" r=".37" fill="#0e0e0e"/>
<circle cx="147.5" cy="149.7" r=".37" fill="none" stroke="#0e0e0e" stroke-width=".14"/>
<path d="M158.7 149.7v4.7M163.3 149.7v4.7" fill="none" stroke="#0e0e0e" stroke-width=".17"/>
<path d="M156.8 158.1h3.7M157.4 158.7h2.6M157.9 159.2h1.5M158.5 159.8h.4M158.7 156.2v1.9" fill="none" stroke="#262626" stroke-width=".17"/>
<circle cx="111.2" cy="40.7" r=".37" fill="#0e0e0e"/>
<circle cx="111.2" cy="40.7" r=".37" fill="none" stroke="#0e0e0e" stroke-width=".14"/>
<path d="M111.2 40.7v1.9M111.2 44.4v1.9" fill="none" stroke="#000" stroke-width=".17"/>
<circle cx="111.2" cy="40.7" r=".37" fill="#0e0e0e"/>
<circle cx="111.2" cy="40.7" r=".37" fill="none" stroke="#0e0e0e" stroke-width=".14"/>
<path d="M109.7 43.1h3M109.7 43.9h3M111.2 42.6v.5M111.2 43.9v.5" fill="none" stroke="#1c1c1c" stroke-width=".17"/>
<path d="M111.2 46.3h4.6" fill="none" stroke="#0e0e0e" stroke-width=".17"/>
<circle cx="115.8" cy="46.3" r=".37" fill="#0e0e0e"/>
<circle cx="115.8" cy="46.3" r=".37" fill="none" stroke="#0e0e0e" stroke-width=".14"/>
<g font-size="1.9">
<text x="42.6" y="61.9">1</text>
<text x="42.6" y="63.8">3</text>
<text x="42.6" y="65.6">5</text>
<text x="46.6" y="63.8">4</text>
<text x="46.6" y="61.9">2</text>
<text x="46.6" y="65.6">6</text>
<text x="42.6" y="67.5">7</text>
<text x="42.6" y="69.3">9</text>
<text x="45.7" y="69.3">10</text>
<text x="46.6" y="67.5">8</text>
<text x="141.4" y="98.2">4</text>
<text x="141.5" y="101.9">1</text>
<text x="152.7" y="101.9">2</text>
<text x="152.7" y="98.2">3</text>
<text x="186.2" y="128.1">2</text>
<text x="186.3" y="129.9">1</text>
<text x="189.8" y="130.9">1</text>
<text x="189.8" y="129">2</text>
</g>
<g font-size="1.7">
<text x="21.4" y="4">1</text>
<text x="57.4" y="4">2</text>
<text x="93.6" y="4">3</text>
<text x="129.6" y="4">4</text>
<text x="165.7" y="4">5</text>
<text x="201.8" y="4">6</text>
<text x="237.9" y="4">7</text>
<text x="274" y="4">8</text>
<text x="5.3" y="28">A</text>
<text x="290.4" y="28">A</text>
<text x="137.9" y="59">1</text>
<text x="141.3" y="59.9">INH</text>
<text x="149.7" y="59.9">WAKE_IN</text>
<text x="154" y="58.1">PAD</text>
<text x="137.7" y="64.6">4</text>
<text x="137.8" y="60.9">2</text>
<text x="137.8" y="62.7">3</text>
<text x="141.3" y="61.8">VSS</text>
<text x="141.3" y="63.7">VSS</text>
<text x="141.3" y="65.5">TEST</text>
<text x="152.5" y="65.5">VDDA</text>
<text x="152.8" y="61.8">TRXN</text>
<text x="153.1" y="63.7">TRXP</text>
<text x="137.8" y="68.3">6</text>
<text x="137.8" y="70.2">7</text>
<text x="137.8" y="66.5">5</text>
<text x="141.3" y="67.4">VSS</text>
<text x="141.3" y="69.3">DNC</text>
<text x="141.3" y="71.1">VDDP</text>
<text x="152.5" y="71.1">RBIAS</text>
<text x="154" y="67.4">XTO</text>
<text x="154.6" y="69.3">XTI</text>
<text x="136.9" y="77.6">10</text>
<text x="137.8" y="72.1">8</text>
<text x="137.8" y="75.8">9</text>
<text x="141.3" y="73">RESET_N</text>
<text x="141.3" y="76.7">IRQ_N</text>
<text x="148.1" y="76.7">WAKE_OUT</text>
<text x="151.3" y="73">VDDAU</text>
<text x="5.4" y="79.7">B</text>
<text x="136.9" y="81.4">12</text>
<text x="137" y="83.2">13</text>
<text x="137.1" y="79.5">11</text>
<text x="141.3" y="78.6">SDO</text>
<text x="141.3" y="80.4">CS_N</text>
<text x="141.3" y="82.3">SCLK</text>
<text x="151.5" y="82.3">CCOMP</text>
<text x="152.4" y="78.6">DIOA4</text>
<text x="152.4" y="80.4">DIOA3</text>
<text x="160.1" y="83.2">20</text>
<text x="290.4" y="79.7">B</text>
<text x="136.9" y="85.1">14</text>
<text x="136.9" y="88.8">16</text>
<text x="137" y="87">15</text>
<text x="141.3" y="84.2">SDI</text>
<text x="141.3" y="86">DIOB1</text>
<text x="141.3" y="87.9">DNC</text>
<text x="141.3" y="89.7">DIOB0</text>
<text x="152.4" y="87.9">DIOA0</text>
<text x="152.4" y="84.2">DIOA2</text>
<text x="152.5" y="86">DIOA1</text>
<text x="152.9" y="89.7">VDDP</text>
<text x="160.1" y="88.8">17</text>
<text x="160.1" y="87">18</text>
<text x="160.1" y="85.1">19</text>
<text x="5.3" y="131.4">C</text>
<text x="290.4" y="131.4">C</text>
<text x="154.7" y="155">2</text>
<text x="158.3" y="155.9">1</text>
<text x="158.3" y="154.1">2</text>
<text x="162.9" y="154.1">2</text>
<text x="163.1" y="155.9">1</text>
<text x="166.5" y="155">2</text>
<text x="154.9" y="156.8">1</text>
<text x="166.5" y="156.8">1</text>
<text x="5.3" y="183.1">D</text>
<text x="290.4" y="183.1">D</text>
<text x="21.4" y="207.1">1</text>
<text x="57.4" y="207.1">2</text>
<text x="93.6" y="207.1">3</text>
<text x="129.6" y="207.1">4</text>
<text x="165.7" y="207.1">5</text>
<text x="201.8" y="207.1">6</text>
<text x="237.9" y="207.1">7</text>
<text x="274" y="207.1">8</text>
</g>
<g font-size="1.7" fill="#262626">
<text x="109.8" y="38.5">3V3</text>
<text x="143.5" y="38.5">VDDAU</text>
<text x="163.2" y="38.5">CCOMP</text>
<text x="149.4" y="51.6">GND</text>
<text x="164.3" y="52.5">GND</text>
<text x="111.8" y="59.9">GND</text>
<text x="128.9" y="59">INH</text>
<text x="175.8" y="58.1">GND</text>
<text x="22.4" y="61.8">GND</text>
<text x="30.1" y="64.6">MISO</text>
<text x="30.1" y="62.7">RST_N</text>
<text x="54.3" y="64.6">CS_N</text>
<text x="54.3" y="62.7">IRQ_N</text>
<text x="56.2" y="60.9">INH</text>
<text x="128.6" y="61.8">GND</text>
<text x="128.6" y="63.7">GND</text>
<text x="131.3" y="65.5">3V3</text>
<text x="164.2" y="62.7">TRX_P</text>
<text x="164.2" y="60.9">TRX_N</text>
<text x="164.6" y="65.5">3V3</text>
<text x="22.4" y="69.3">GND</text>
<text x="30.1" y="66.5">SCK</text>
<text x="54.3" y="66.5">MOSI</text>
<text x="62.1" y="69.3">3V3</text>
<text x="128.6" y="67.4">GND</text>
<text x="131.3" y="71.1">3V3</text>
<text x="168" y="66.5">XTO</text>
<text x="168" y="68.3">XTI</text>
<text x="175.8" y="71.1">GND</text>
<text x="112.7" y="73">3V3</text>
<text x="127" y="77.6">MISO</text>
<text x="127" y="75.8">IRQ_N</text>
<text x="127" y="72.1">RST_N</text>
<text x="164.6" y="73">VDDAU</text>
<text x="127" y="79.5">CS_N</text>
<text x="127" y="81.4">SCK</text>
<text x="127" y="83.2">MOSI</text>
<text x="164.6" y="82.3">CCOMP</text>
<text x="111.8" y="89.7">GND</text>
<text x="128.6" y="86">GND</text>
<text x="164.6" y="89.7">3V3</text>
<text x="175.8" y="87.9">GND</text>
<text x="133.5" y="101.9">XTI</text>
<text x="167" y="98.1">XTO</text>
<text x="109.3" y="124.2">TRX_N</text>
<text x="135.4" y="124.2">10_N</text>
<text x="178.2" y="124.2">10ETH_N</text>
<text x="109.3" y="133.5">TRX_P</text>
<text x="135.4" y="133.5">10_P</text>
<text x="178.1" y="133.5">10ETH_P</text>
<text x="145.7" y="154.9">GND</text>
<text x="174.6" y="154.9">GND</text>
<text x="156.9" y="161.5">GND GND</text>
</g>
<g font-size="1.7" fill="#0e0e0e">
<text x="137.1" y="39.8">FB1</text>
<text x="111.2" y="42.2">C14</text>
<text x="111.2" y="46">10uF 10uF 100nF 100nF</text>
<text x="115.8" y="42.2">C1</text>
<text x="120.5" y="42.2">C2</text>
<text x="125.1" y="42.2">C3</text>
<text x="130.7" y="42.2">C4</text>
<text x="130.7" y="46">100nF</text>
<text x="133.5" y="43.2">GZ1608D601TF</text>
<text x="146.6" y="42.2">C5</text>
<text x="146.6" y="46">10uF 100nF</text>
<text x="151.2" y="42.2">C6</text>
<text x="166.1" y="42.2">C7</text>
<text x="166.1" y="46">4.7uF</text>
<text x="140" y="55.3">U1</text>
<text x="140" y="93.5">LAN8651B1-E/LMX</text>
<text x="160.5" y="100">C8</text>
<text x="133.5" y="103.7">C9</text>
<text x="133.5" y="107.4">18pF</text>
<text x="160.5" y="103.7">18pF</text>
<text x="138.2" y="126.1">C10</text>
<text x="142.8" y="126.1">100nF</text>
<text x="138.2" y="135.4">C11</text>
<text x="142.8" y="135.4">100nF</text>
<text x="158.7" y="145.6">C12</text>
<text x="158.7" y="149.4">220nF 220nF</text>
<text x="163.3" y="145.6">C13</text>
<text x="153.1" y="152.2">H1</text>
<text x="165.2" y="152.2">H2</text>
</g>
<g font-size="1.7" fill="#292929">
<text x="123" y="124.2">1</text>
<text x="132.2" y="124.2">4</text>
<text x="122.9" y="133.5">2</text>
<text x="132.2" y="133.5">3</text>
</g>
<g font-size="1.7" fill="#969696">
<text x="145.6" y="159.6">PZ254V-11-02P</text>
<text x="165.2" y="159.6">PZ254V-11-02P</text>
</g>
<g font-size="1.5" fill="#0e0e0e">
<text x="125" y="123.7">L1</text>
<text x="120.5" y="137.3">ACT1210D-131-2P-TL00</text>
</g>
<g font-size="1.4" fill="#0e0e0e">
<text x="118.6" y="59">R1</text>
<text x="123.3" y="59">NC/10K</text>
<text x="163.3" y="59">R2</text>
<text x="168" y="59">0</text>
<text x="163.3" y="70.1">R3</text>
<text x="168" y="70.1">12.4K</text>
<text x="118.6" y="72">R4</text>
<text x="118.6" y="75.7">R5</text>
<text x="123.3" y="72">10K</text>
<text x="123.3" y="75.7">10K</text>
<text x="163.3" y="75.7">R6</text>
<text x="163.3" y="77.6">R7</text>
<text x="168" y="75.7">NC/10K</text>
<text x="168" y="77.6">0</text>
<text x="118.6" y="79.5">R8</text>
<text x="123.3" y="79.5">10K</text>
<text x="163.3" y="79.5">R9</text>
<text x="163.3" y="83.2">R10</text>
<text x="168" y="79.5">0</text>
<text x="168" y="83.2">0</text>
<text x="118.6" y="88.8">R13</text>
<text x="123.3" y="88.8">0</text>
<text x="163.3" y="85">R11</text>
<text x="163.3" y="86.9">R12</text>
<text x="168" y="85">0</text>
<text x="168" y="86.9">0</text>
<text x="148.2" y="138.7">R14</text>
<text x="148.2" y="140.6">10K</text>
<text x="152.9" y="138.7">R15</text>
<text x="152.9" y="140.6">10K</text>
<text x="159.4" y="138.7">R16</text>
<text x="159.4" y="140.6">49.9</text>
<text x="164.1" y="138.7">R17</text>
<text x="164.1" y="140.6">49.9</text>
<text x="168.9" y="141.9">AVRH10C221KT1R5YA8</text>
<text x="168.9" y="143.8">AVRH10C221KT1R5YA8</text>
<text x="169.7" y="138.7">MOV1</text>
<text x="177.1" y="138.7">MOV2</text>
</g>
<g font-size="1.4">
<text x="160.1" y="59">32</text>
<text x="160.1" y="57.1">33</text>
<text x="160.1" y="64.6">29</text>
<text x="160.1" y="62.7">30</text>
<text x="160.1" y="60.8">31</text>
<text x="160.1" y="70.1">26</text>
<text x="160.1" y="68.3">27</text>
<text x="160.1" y="66.4">28</text>
<text x="160.1" y="77.6">23</text>
<text x="160.1" y="75.7">24</text>
<text x="160.1" y="72">25</text>
<text x="160.1" y="81.3">21</text>
<text x="160.1" y="79.5">22</text>
</g>
<text font-size="1.4" fill="#262626" x="130.1" y="113">GND</text>
<g font-size="1.1" fill="#969696">
<text x="41.3" y="59.1">P1</text>
<text x="41.3" y="71.6">2.54-2*5P</text>
<text x="188.5" y="126.2">J1</text>
<text x="188.5" y="133.1">DB301V-3.5-2P-GN-S</text>
</g>
<text font-size="1.1" fill="#4c4c4c" x="140" y="95.4">Power MAX 0.2W</text>
<g font-size="1.1">
<text x="143.6" y="96.4">X1</text>
<text x="143.6" y="105.2">X322525MOB4SI</text>
</g>
</svg>
